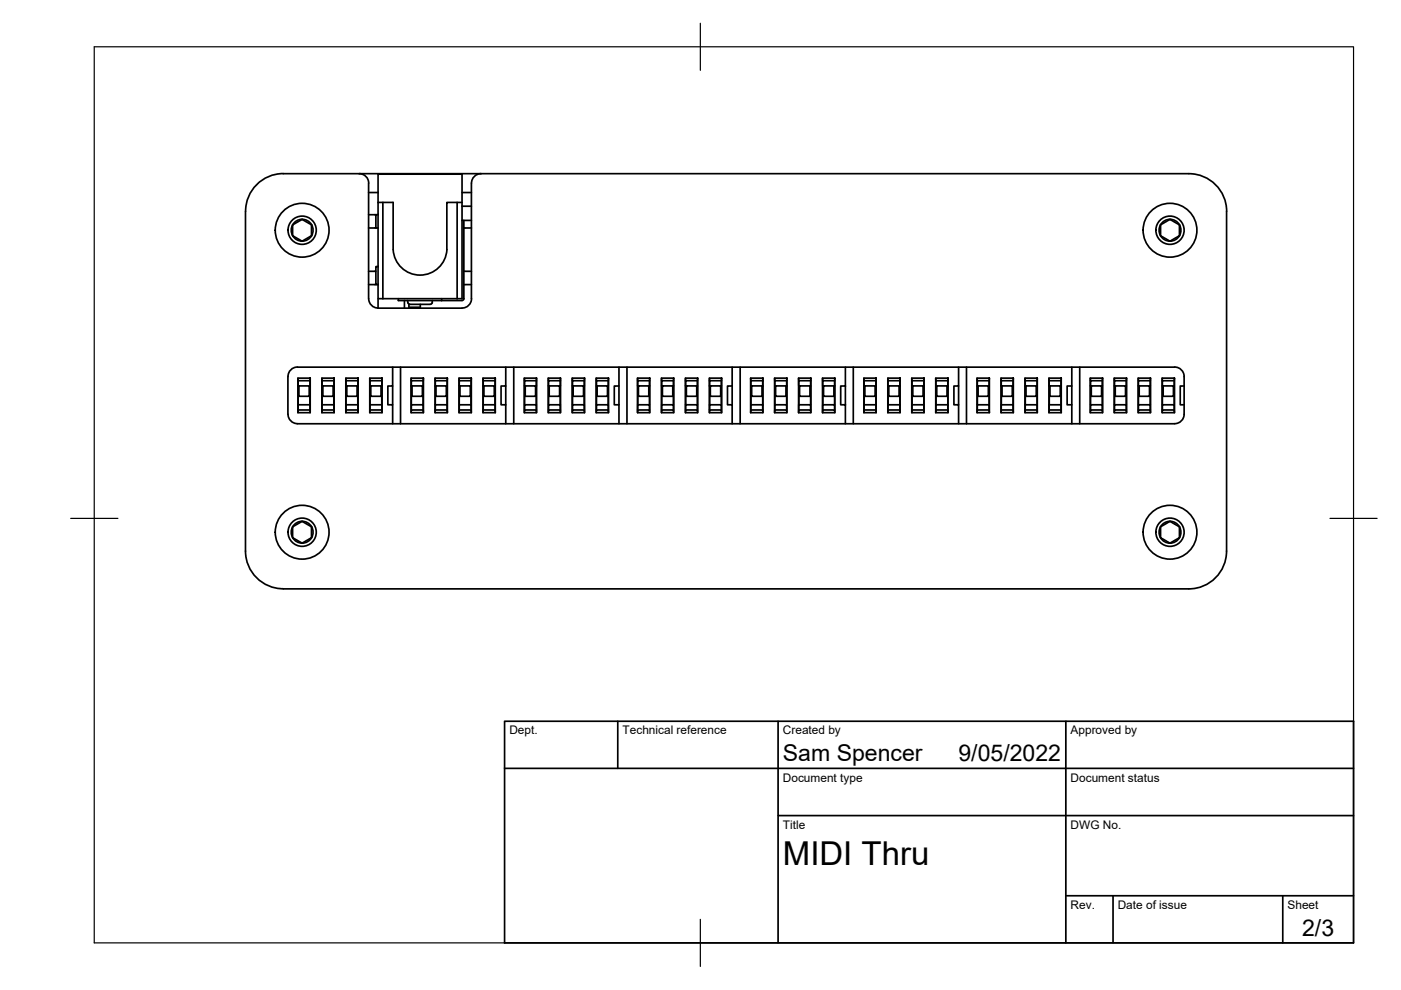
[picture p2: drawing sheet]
<svg xmlns="http://www.w3.org/2000/svg" width="297mm" height="210mm" viewBox="0 0 297 210" stroke-linecap="round" stroke-linejoin="round" font-family="sans-serif">
<!-- layer: Visible -->
<g fill="none" stroke="#000" stroke-width=".36">
<path d="M60 36.8h192.1a8 8 0 0 1 8 8M60.1 36.8a8 8 0 0 0-8 8M76.2 36.8a2 2 0 0 1 2 2M78.1 38.8v24.5M99.9 38.8v24.5M102 36.8a2 2 0 0 0-2 2M52 44.8v72.1M62 47.7l1.5-.9a.81 .81 0 0 1 1.3 .2l.7 .4a.82 .82 0 0 1 .5 1.1v.9a.68 .68 0 0 1-.6 .9l-.8 .5a.81 .81 0 0 1-1.3-.1l-.7-.4a.7 .7 0 0 1-.6-1.1zM78.1 45.5h1.6M78.1 48.3h1.6M78.1 57.5h1.6M78.1 40.8h2.1"/>
<path d="M80.2 45.5h-.5v2.8h.5M80.2 56.5h-.5v3.8h.5M80.2 42.9h3.2v10a5.7 5.7 0 0 0 5.7 5.4 5.7 5.7 0 0 0 5.7-5.4M81.2 42.9v20.4M96.9 42.9v20.4M98 42.9h-3.3v10M98 40.8h1.9M98 46.7h1.9M98 43.7h1.9M98.3 57.5h1.6M98.3 48.3h1.6M98.3 46.7v16.6"/>
<path d="M246.1 47.7l1.4-.9a.81 .81 0 0 1 1.3 .2l.7 .4a.82 .82 0 0 1 .6 1.1v.9a.7 .7 0 0 1-.7 .9l-.8 .5a.81 .81 0 0 1-1.3-.1l-.7-.4a.71 .71 0 0 1-.5-1.1zM260.1 44.8v72.1M63.1 77.8h185.9M63.1 77.8a2.04 2.04 0 0 0-2.1 2l.1 8a2.04 2.04 0 0 0 2 2h186a2 2 0 0 0 2-2v-8a2 2 0 0 0-2-2M78.1 60.3h1.6M78.2 63.3a2 2 0 0 0 2 2M80.2 63.3h1M81.2 63.3h15.7M83.2 77.8v4h-1v4h1v4M84.5 63.3v.4h9.1M84.9 77.8v12M85.7 63.7v1.6"/>
<path d="M86.4 63.7l.1 .6 .4 .2M86.7 64.5v.6h2.4v-.6M91.7 63.7a.73 .73 0 0 1-.3 .7 .73 .73 0 0 1-.8 .1h-3.8M93.6 63.3v.4M96.9 63.3h1.1v-26.4h-17.8v28.4h17.8M98.3 60.3h1.6M98.4 63.3l-.4 .4h-4.4M100 63.3a2 2 0 0 1-2 2M107.2 77.8v4h-1v4h1v4M108.9 77.8v12M131.2 77.8v4h-1v4h1v4M132.9 77.8v12"/>
<path d="M155.2 77.8v4h-1v4h1v4M156.9 77.8v12M179.2 77.8v4h-1v4h1v4M180.9 77.8v12M203.2 77.8v4h-1v4h1v4M204.9 77.8v12M227.2 77.8v4h-.9v4h.9v4M228.9 77.8v12M63.2 80.2h2.6v7.3h-2.6zM63.2 87.5v-.6h2.5l.1 .6M63.2 80.2v.5M63.2 86.9v-1.1h2.5v1.1"/>
<path d="M63.2 81.8h.2M63.2 81.8v4M63.4 81.8h2.2v2.2h-2.2zM65.6 81.8h.1M65.7 80.7h-2.5v1.1M65.7 80.7v5.1M65.8 80.2l-.1 .5M68.2 80.2h2.6v7.3h-2.6zM68.2 87.5l.1-.6h2.5v.6M68.2 80.2l.1 .5M68.3 86.9v-1.1h2.5v1.1M68.3 81.8h.2"/>
<path d="M68.3 81.8v4M68.5 81.8h2.1v2.2h-2.1zM70.8 81.8v4M70.8 80.7h-2.5v1.1M70.8 80.7v1.1h-.2M70.8 80.2v.5M73.3 80.2h2.6v7.3h-2.6zM73.3 87.5l.1-.6h2.5v.6M73.3 80.2l.1 .5M73.4 86.9v-1.1h2.5v1.1M73.4 81.8h.1M73.4 81.8v4"/>
<path d="M73.5 81.8h2.2v2.2h-2.2zM75.9 81.8v4M75.9 80.7h-2.5v1.1M75.9 80.7v1.1h-.2M75.9 80.2v.5M78.4 80.2h2.6v7.3h-2.6zM78.4 87.5v-.6h2.6v.6M78.4 80.2v.5M78.4 86.9v-1.1h2.6v1.1M78.4 81.8h.2M78.4 81.8v4M78.6 81.8h2.2v2.2h-2.2z"/>
<path d="M80.8 81.8h.2M81 80.7h-2.6v1.1M81 80.7l-.1 5.1M81 80.2v.5M83.2 81.8v4M87.2 80.2h2.6v7.3h-2.6zM87.2 87.5v-.6h2.5l.1 .6M87.2 80.2v.5M87.2 86.9v-1.1h2.5v1.1M87.2 81.8h.2M87.2 81.8v4M87.4 81.8h2.2v2.2h-2.2z"/>
<path d="M89.7 81.8v4M89.7 80.7h-2.5v1.1M89.7 80.7v1.1h-.1M89.8 80.2l-.1 .5M92.2 80.2h2.6v7.3h-2.6zM92.2 87.5l.1-.6h2.5v.6M92.2 80.2l.1 .5M92.3 86.9v-1.1h2.5v1.1M92.3 81.8h.1M92.3 81.8v4M92.4 81.8h2.2v2.2h-2.2zM94.8 81.8v4"/>
<path d="M94.8 80.7h-2.5v1.1M94.8 80.7v1.1h-.2M94.8 80.2v.5M97.3 80.2h2.6v7.3h-2.6zM97.3 87.5l.1-.6h2.5v.6M97.3 80.2l.1 .5M97.4 86.9v-1.1h2.5v1.1M97.4 81.8h.1M97.4 81.8v4M97.5 81.8h2.2v2.2h-2.2zM99.7 81.8h.2M99.9 80.7h-2.5v1.1"/>
<path d="M99.9 80.7v5.1M99.9 80.2v.5M102.4 80.2h2.6v7.3h-2.6zM102.4 87.5v-.6h2.6v.6M102.4 80.2v.5M102.4 86.9v-1.1h2.6v1.1M102.4 81.8h.2M102.4 81.8v4M102.6 81.8h2.2v2.2h-2.2zM104.8 81.8h.2M105 80.7h-2.6v1.1M105 80.7l-.1 5.1"/>
<path d="M105 80.2v.5M107.2 81.8v4M111.2 80.2h2.5v7.3h-2.5zM111.2 87.5v-.6h2.5v.6M111.2 80.2v.5M111.2 86.9v-1.1h2.5v1.1M111.2 81.8h.2M111.2 81.8v4M111.4 81.8h2.2v2.2h-2.2zM113.7 81.8v4M113.7 80.7h-2.5v1.1M113.7 80.7v1.1h-.1"/>
<path d="M113.7 80.2v.5M116.2 80.2h2.6v7.3h-2.6zM116.2 87.5l.1-.6h2.5v.6M116.2 80.2l.1 .5M116.3 86.9v-1.1h2.5v1.1M116.3 81.8h.1M116.3 81.8v4M116.4 81.8h2.2v2.2h-2.2zM118.6 81.8h.2M118.8 80.7h-2.5v1.1M118.8 80.7v5.1M118.8 80.2v.5"/>
<path d="M121.3 80.2h2.6v7.3h-2.6zM121.3 87.5l.1-.6h2.5v.6M121.3 80.2l.1 .5M121.4 86.9v-1.1h2.5v1.1M121.4 81.8h.1M121.4 81.8v4M121.5 81.8h2.2v2.2h-2.2zM123.7 81.8h.2M123.9 80.7h-2.5v1.1M123.9 80.7v5.1M123.9 80.2v.5M126.4 80.2h2.6v7.3h-2.6z"/>
<path d="M126.4 87.5v-.6h2.6v.6M126.4 80.2v.5M126.4 86.9v-1.1h2.6v1.1M126.4 81.8h.2M126.4 81.8v4M126.6 81.8h2.2v2.2h-2.2zM128.8 81.8h.2M129 80.7h-2.6v1.1M129 80.7l-.1 5.1M129 80.2v.5M131.2 81.8v4M135.2 80.2h2.6v7.3h-2.6z"/>
<path d="M135.2 87.5v-.6h2.5l.1 .6M135.2 80.2v.5M135.2 86.9v-1.1h2.5v1.1M135.2 81.8h.2M135.2 81.8v4M135.4 81.8h2.2v2.2h-2.2zM137.6 81.8h.1M137.7 80.7h-2.5v1.1M137.7 80.7v5.1M137.8 80.2l-.1 .5M140.3 80.2h2.5v7.3h-2.5zM140.3 87.5v-.6h2.5v.6"/>
<path d="M140.3 80.2v.5M140.3 86.9v-1.1h2.5v1.1M140.3 81.8v4M140.4 81.8h2.2v2.2h-2.2zM142.6 81.8h.2M142.8 80.7h-2.5v1.1h.1M142.8 80.7v5.1M142.8 80.2v.5M145.3 80.2h2.6v7.3h-2.6zM145.3 87.5l.1-.6h2.5v.6M145.3 80.2l.1 .5M145.4 86.9v-1.1h2.5v1.1"/>
<path d="M145.4 81.8v4M145.5 81.8h2.2v2.2h-2.2zM147.7 81.8h.2M147.9 80.7h-2.5v1.1h.1M147.9 80.7v5.1M147.9 80.2v.5M150.4 80.2h2.6v7.3h-2.6zM150.4 87.5v-.6h2.6v.6M150.4 80.2v.5M150.4 86.9v-1.1h2.6v1.1M150.4 81.8h.2M150.5 81.8v4"/>
<path d="M150.6 81.8h2.2v2.2h-2.2zM152.8 81.8h.2M153 80.7h-2.6v1.1M153 80.7v5.1M153 80.2v.5M155.2 81.8v4M159.2 80.2h2.6v7.3h-2.6zM159.2 87.5v-.6h2.5l.1 .6M159.2 80.2v.5M159.2 86.9v-1.1h2.5v1.1M159.2 81.8v4M159.4 81.8h2.2v2.2h-2.2z"/>
<path d="M161.6 81.8h.1M161.7 80.7h-2.5v1.1h.2M161.7 80.7v5.1M161.8 80.2l-.1 .5M164.2 80.2h2.6v7.3h-2.6zM164.2 87.5l.1-.6h2.5v.6M164.2 80.2l.1 .5M164.3 86.9v-1.1h2.5v1.1M164.3 81.8v4M164.4 81.8h2.2v2.2h-2.2zM166.6 81.8h.2M166.8 80.7h-2.5v1.1h.1"/>
<path d="M166.8 80.7v5.1M166.8 80.2v.5M169.3 80.2h2.6v7.3h-2.6zM169.3 87.5l.1-.6h2.5v.6M169.3 80.2l.1 .5M169.4 86.9v-1.1h2.5v1.1M169.4 81.8h.1M169.4 81.8v4M169.5 81.8h2.2v2.2h-2.2zM171.7 81.8h.2M171.9 80.7h-2.5v1.1M171.9 80.7v5.1"/>
<path d="M171.9 80.2v.5M174.4 80.2h2.6v7.3h-2.6zM174.4 87.5v-.6h2.6v.6M174.4 80.2v.5M174.4 86.9v-1.1h2.6v1.1M174.4 81.8h.2M174.5 81.8v4M174.6 81.8h2.2v2.2h-2.2zM176.8 81.8h.2M177 80.7h-2.6v1.1M177 80.7v5.1M177 80.2v.5"/>
<path d="M179.2 81.8v4M183.2 80.2h2.6v7.3h-2.6zM183.2 87.5v-.6h2.5l.1 .6M183.2 80.2v.5M183.2 86.9v-1.1h2.5v1.1M183.2 81.8v4M183.4 81.8h2.1v2.2h-2.1zM185.5 81.8h.2M185.7 80.7h-2.5v1.1h.2M185.7 80.7v5.1M185.8 80.2l-.1 .5M188.2 80.2h2.6v7.3h-2.6z"/>
<path d="M188.2 87.5l.1-.6h2.5v.6M188.2 80.2l.1 .5M188.3 86.9v-1.1h2.5v1.1M188.3 81.8h.1M188.3 81.8v4M188.4 81.8h2.2v2.2h-2.2zM190.6 81.8h.2M190.8 80.7h-2.5v1.1M190.8 80.7v5.1M190.8 80.2v.5M193.3 80.2h2.6v7.3h-2.6zM193.3 87.5l.1-.6h2.5v.6"/>
<path d="M193.3 80.2l.1 .5M193.4 86.9v-1.1h2.5v1.1M193.4 81.8h.1M193.4 81.8v4M193.5 81.8h2.2v2.2h-2.2zM195.7 81.8h.2M195.9 80.7h-2.5v1.1M195.9 80.7v5.1M195.9 80.2v.5M198.4 80.2h2.6v7.3h-2.6zM198.4 87.5v-.6h2.6v.6M198.4 80.2v.5"/>
<path d="M198.4 86.9v-1.1h2.6v1.1M198.4 81.8h.2M198.5 81.8v4M198.6 81.8h2.2v2.2h-2.2zM200.8 81.8h.2M201 80.7h-2.6v1.1M201 80.7v5.1M201 80.2v.5M203.2 81.8v4M207.2 80.2h2.6v7.3h-2.6zM207.2 87.5v-.6h2.5l.1 .6M207.2 80.2v.5"/>
<path d="M207.2 86.9v-1.1h2.5v1.1M207.2 81.8h.2M207.2 81.8v4M207.4 81.8h2.1v2.2h-2.1zM209.5 81.8h.2M209.7 80.7h-2.5v1.1M209.7 80.7v5.1M209.8 80.2l-.1 .5M212.2 80.2h2.6v7.3h-2.6zM212.2 87.5l.1-.6h2.5v.6M212.2 80.2l.1 .5M212.3 86.9v-1.1h2.5v1.1"/>
<path d="M212.3 81.8h.1M212.3 81.8v4M212.4 81.8h2.2v2.2h-2.2zM214.6 81.8h.2M214.8 80.7h-2.5v1.1M214.8 80.7v5.1M214.8 80.2v.5M217.3 80.2h2.6v7.3h-2.6zM217.3 87.5l.1-.6h2.5v.6M217.3 80.2l.1 .5M217.4 86.9v-1.1h2.5v1.1M217.4 81.8h.1"/>
<path d="M217.4 81.8v4M217.5 81.8h2.2v2.2h-2.2zM219.7 81.8h.2M219.9 80.7h-2.5v1.1M219.9 80.7v5.1M219.9 80.2v.5M222.4 80.2h2.6v7.3h-2.6zM222.4 87.5v-.6h2.6v.6M222.4 80.2v.5M222.4 86.9v-1.1h2.6v1.1M222.4 81.8h.2M222.5 81.8v4"/>
<path d="M222.6 81.8h2.2v2.2h-2.2zM224.8 81.8h.2M225 80.7h-2.6v1.1M225 80.7v5.1M225 80.2v.5M227.2 81.8v4M231.2 80.2h2.6v7.3h-2.6zM231.2 87.5v-.6h2.5l.1 .6M231.2 80.2v.5M231.2 86.9v-1.1h2.5v1.1M231.2 81.8h.2M231.2 81.8v4"/>
<path d="M231.4 81.8h2.2v2.2h-2.2zM233.6 81.8h.1M233.7 80.7h-2.5v1.1M233.7 80.7v5.1M233.8 80.2l-.1 .5M236.2 80.2h2.6v7.3h-2.6zM236.2 87.5l.1-.6h2.5v.6M236.2 80.2l.1 .5M236.3 86.9v-1.1h2.5v1.1M236.3 81.8h.2M236.3 81.8v4M236.5 81.8h2.1v2.2h-2.1z"/>
<path d="M238.6 81.8h.2M238.8 80.7h-2.5v1.1M238.8 80.7v5.1M238.8 80.2v.5M241.3 80.2h2.6v7.3h-2.6zM241.3 87.5l.1-.6h2.5v.6M241.3 80.2l.1 .5M241.4 86.9v-1.1h2.5v1.1M241.4 81.8h.1M241.4 81.8v4M241.5 81.8h2.2v2.2h-2.2zM243.7 81.8h.2"/>
<path d="M243.9 80.7h-2.5v1.1M243.9 80.7v5.1M243.9 80.2v.5M246.4 80.2h2.6v7.3h-2.6zM246.4 87.5v-.6h2.6v.6M246.4 80.2v.5M246.4 86.9v-1.1h2.6v1.1M246.4 81.8h.2M246.4 81.8v4M246.6 81.8h2.2v2.2h-2.2zM248.8 81.8h.2M249 80.7h-2.6v1.1"/>
<path d="M249 80.7v5.1M249 80.2v.5M251.1 81.8h-.9v4h.9M52 116.8a8 8 0 0 0 8.1 8M66 111.7v2.3M66 111.7l-1.4-.9a.81 .81 0 0 0-1.3 .2l-.7 .4a.7 .7 0 0 0-.6 1.1v.8a.68 .68 0 0 0 .6 1l.9 .6a.81 .81 0 0 0 1.3-.2l1.2-.7M66.1 111.7a2.32 2.32 0 0 1 0 2.3M66.1 111.7a2.32 2.32 0 0 0-3.5-.6 2.32 2.32 0 0 0 0 3.5 2.32 2.32 0 0 0 3.5-.6M250.1 111.7v2.3M250.1 111.7l-1.5-.9a.81 .81 0 0 0-1.3 .2l-.7 .4a.71 .71 0 0 0-.5 1.1v.9a.69 .69 0 0 0 .6 1l.8 .5a.81 .81 0 0 0 1.3-.2l1.3-.7M250.1 111.7a2.32 2.32 0 0 1 0 2.3M250.1 111.7a2.32 2.32 0 0 0-3.5-.6 2.32 2.32 0 0 0 0 3.5 2.32 2.32 0 0 0 3.5-.6"/>
<path d="M260.1 116.8a8 8 0 0 1-8 8.1h-192.1"/>
<circle cx="64.1" cy="48.8" r="2.32"/>
<circle cx="64.1" cy="48.8" r="3"/>
<circle cx="64.1" cy="48.8" r="5.7"/>
<circle cx="248.1" cy="48.8" r="2.32"/>
<circle cx="248.1" cy="48.8" r="3"/>
<circle cx="248.1" cy="48.8" r="5.7"/>
<circle cx="64.1" cy="112.8" r="3"/>
<circle cx="64.1" cy="112.8" r="5.7"/>
<circle cx="248.1" cy="112.8" r="3"/>
<circle cx="248.1" cy="112.8" r="5.7"/>
</g>
<!-- layer: Border -->
<path d="M20 9.9h267v190h-267zM148.5 4.9v10M15 109.9h10M282 109.9h10M148.5 194.9v10" fill="none" stroke="#000" stroke-width=".25"/>
<!-- layer: TitleBlock -->
<path d="M107 152.9h180v47h-180zM131 152.9v10M165 152.9v47M226 152.9v47M107 162.9h180M165 172.9h122M226 189.9h61M236 189.9v10M272 189.9v10" fill="none" stroke="#000" stroke-width=".36"/>
<text font-size="7" x="166" y="183.4">MIDI Thru</text>
<g font-size="4.9">
<text x="166" y="161.4">Sam Spencer</text>
<text x="203.2" y="161.4">9/05/2022</text>
<text x="276.1" y="198.6">2/3</text>
</g>
<g font-size="2.5">
<text x="108" y="155.7">Dept.</text>
<text x="132" y="155.7">Technical reference</text>
<text x="166" y="155.7">Created by</text>
<text x="227" y="155.7">Approved by</text>
<text x="166" y="165.7">Document type</text>
<text x="227" y="165.7">Document status</text>
<text x="166" y="175.7">Title</text>
<text x="227" y="175.7">DWG No.</text>
<text x="227" y="192.7">Rev.</text>
<text x="237" y="192.7">Date of issue</text>
<text x="273" y="192.7">Sheet</text>
</g>
</svg>
